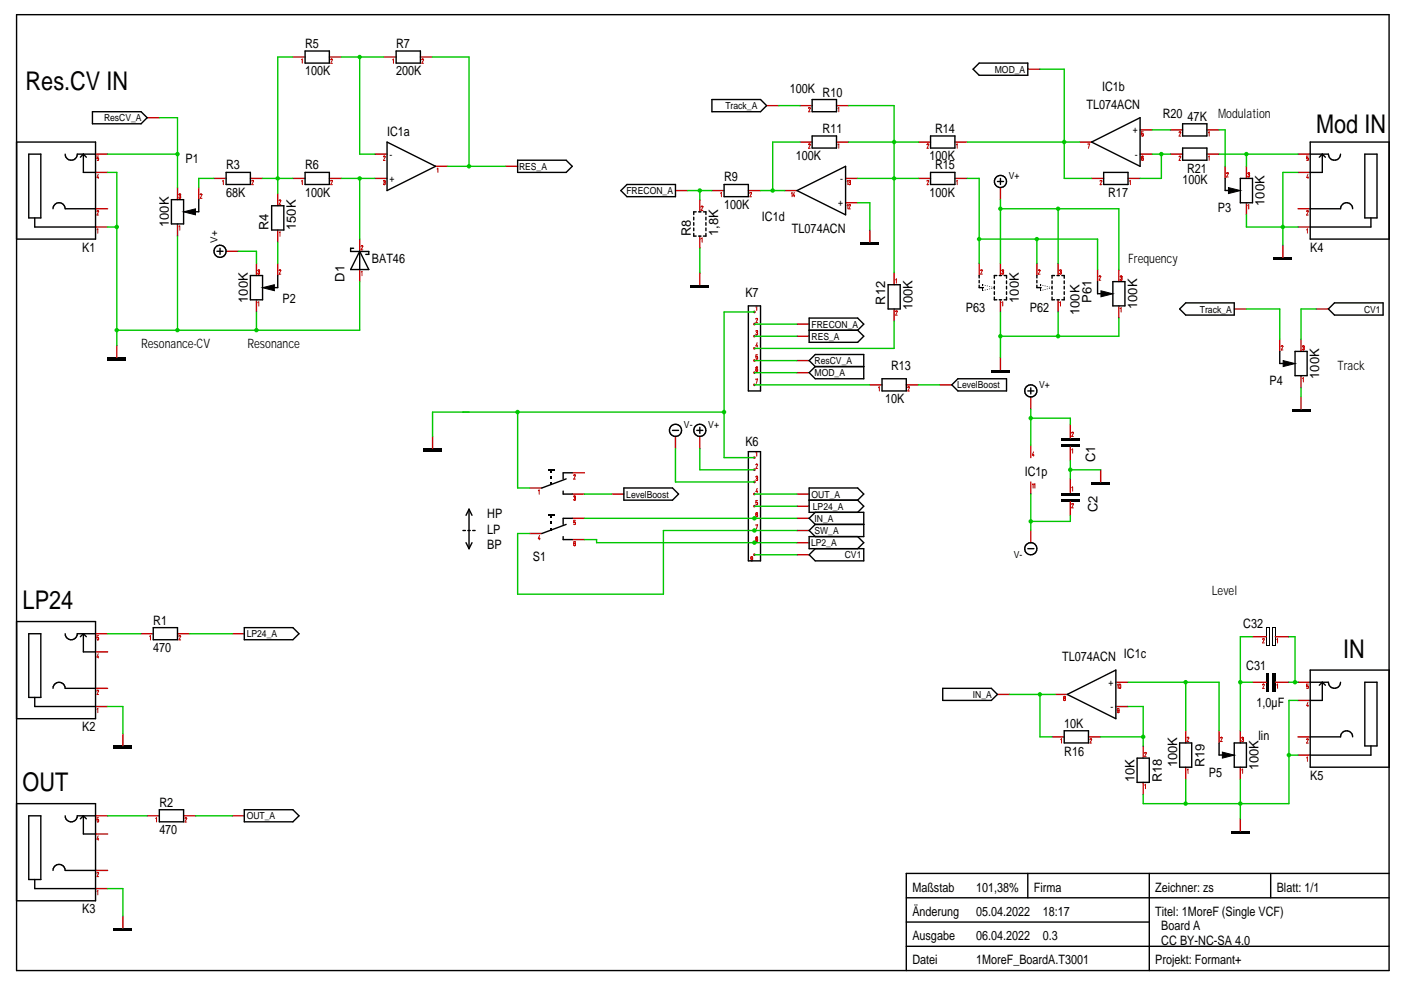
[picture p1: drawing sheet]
<svg xmlns="http://www.w3.org/2000/svg" width="297mm" height="210mm" viewBox="0 0 297 210" stroke-linecap="round" stroke-linejoin="round" font-family="sans-serif">
<g fill="none" stroke="#000" stroke-width=".3">
<path d="M219.8 58.4v.5M219.8 59.5v.5M223.1 59.6v.5M223.6 58.4h-.5v.6M224.1 58.4h.5M225.1 58.4h.5v.6M225.6 59.6v.5M232.7 59.7v2.6h.9M235.9 59.7h2.6v5.2h-2.6zM188.3 60.4h2.6v5.1h-2.6zM219.8 60.5v.5h.9M223.1 60.7v.6"/>
<path d="M223.1 61.8v.6M223.1 63v.6h.5M224.1 63.6h.5M225.6 63v.6h-.5M225.6 60.7v.6M225.6 61.8v.6M187 80.3h5.2v2.6h-5.2zM201.8 81.6l1.3-1.3h10.3v2.6h-10.3zM98.1 112.5h.6M98.8 115.1l.6 1.2M99.2 112.5h.5M99.4 108l.7 1.3"/>
<path d="M99.4 108l-.6 1.3M99.4 108v8.3M100.1 115.1l-.7 1.2M100.2 112.5h.5M119.4 113.8v.6h1.9M119.4 104.1v.7h1.9M120 111.2l-5.1 1.9M120 101.5l-5.1 2M121.3 100.2h-1.9v1.3M121.3 109.9h-1.9v1.3M132.3 103.5h10.3l1.3 1.3-1.3 1.2h-10.3zM171.6 109.9l1.2-1.3h10.3v2.6h-10.3z"/>
<path d="M32.5 133.1h5.1v2.5h-5.1zM33.8 171.7h5.1v2.5h-5.1z"/>
</g>
<path d="M233.4 61.7l2.5 .6-2.5 .6z" fill="#000" stroke="#000" stroke-width=".21"/>
<g fill="none" stroke="#c70000" stroke-width=".3">
<path d="M189.6 57.8v2.6M219.8 55.9v2.5M224.3 55.9v2.5M232.7 57.2v2.5M237.2 57.2v2.5M189.6 65.5v2.6M224.3 63.6v2.5M237.2 64.9v2.5M184.4 81.6h2.6M192.2 81.6h2.5M199.2 81.6h2.6M112.3 113.1h2.6"/>
<path d="M112.3 103.5h2.6M121.3 114.4h2.6M121.3 109.9h2.6M121.3 104.8h2.6M121.3 100.2h2.6M129.7 104.8h2.6M169 109.9h2.6M29.9 134.4h2.6M37.6 134.4h2.6M265.6 135h2.9M270.4 135h2.9M31.2 173h2.6"/>
<path d="M38.9 173h2.6"/>
</g>
<g fill="none" stroke="#c70000" stroke-width=".21">
<path d="M189.9 59.3l.2-.2v.9M220.1 57.4l.2-.2 .2 .1-.4 .8h.4M224.6 57.4l.2-.2 .2 .2M224.8 57.6h.1M224.9 57.6a.25 .25 0 0 1 .1 .3 .25 .25 0 0 1-.3 .2l-.1-.2M225 57.4h.1M225 57.4l-.1 .2M233 58.7l.2-.2 .2 .1-.4 .8h.4M237.5 58.7l.1-.2 .2 .1v.3h-.1M237.7 58.9a.23 .23 0 0 1 .2 .3 .23 .23 0 0 1-.3 .2l-.1-.2M189.9 66.1l.1-.2 .2 .1-.3 .8h.3M224.6 64.2l.2-.2v.9"/>
<path d="M237.5 65.4l.2-.1v.9M186.2 82.2l.2-.2v.9M192.5 82.2l.1-.2 .2 .1-.3 .8h.3M114.1 104.1l.2-.2v.9M114.4 113.5l-.3 .7h.4M114.4 114v.4M121.6 100.8l.2-.1 .2 .1-.4 .8h.4M121.6 105.3l.1-.1h.3v.3l-.2 .1M121.6 110.8l.3-.1 .1 .1v.4l-.3-.1M121.8 105.6h.1M121.8 105.6l.2 .1v.3h-.3l-.1-.1M122 115l-.1-.2-.3 .1v.7l.3 .1 .1-.4h-.4"/>
<path d="M122 110.3h-.4v.5M31.7 134.9l.2-.1v.9M37.9 134.9l.2-.1h.2l-.4 .9h.4M267.7 135.6l.1-.2 .2 .1-.3 .8h.4M270.7 135.6l.2-.2v.9M33 173.5l.2-.1v.9M39.2 173.5l.2-.1 .2 .1-.4 .8h.4"/>
</g>
<g fill="#000">
<path d="M220.6 60.3l.2 .1v.1l-.3-.1zM220.5 61.4h.1v.2h-.1zM220.5 60.9h.1v.2h-.1zM220.5 60.4h.1v.2h-.1zM220.5 61.6l.3-.1v.1l-.2 .1zM221 60.4l.3 .1-.1 .1-.2-.1zM221 61.4h.2l.1 .1-.3 .1zM221.5 60.5l.2 .1v.1h-.3zM221.4 61.3h.3v.1l-.2 .1zM221.9 60.6l.3 .1-.1 .1h-.2zM221.9 61.2h.2l.1 .1zM222.4 60.8l.2 .1h-.2z"/>
<path d="M222.4 61.1l.2-.1v.2h-.2zM222.9 60.9h.2v.2zM222.8 61l.3-.1v.2h-.2zM116.2 99.5h1.3v.3h-1.3zM116.7 99.6h.3v.6h-.3zM116.2 109.1h1.3v.3h-1.3zM116.7 109.3h.3v.6h-.3zM116.7 110.6h.3v.6h-.3zM116.7 111.8h.3v.7h-.3zM116.7 100.9h.3v.6h-.3zM116.7 102.2h.3v.6h-.3z"/>
</g>
<circle cx="159.9" cy="81.6" r=".29" fill="#c70000"/>
<path d="M160.3 80.5v-.1h.3l-.2 .9" fill="none" stroke="#c70000" stroke-width=".21"/>
<circle cx="159.9" cy="79" r=".29" fill="#c70000"/>
<path d="M160.6 78l-.1-.2-.2 .1v.7l.1 .1a.29 .29 0 0 0 .2-.2 .29 .29 0 0 0-.1-.3l-.2 .1" fill="none" stroke="#c70000" stroke-width=".21"/>
<circle cx="159.9" cy="76.4" r=".29" fill="#c70000"/>
<path d="M160.3 75.7l.2-.1 .1 .2v.3h-.3M160.6 75.2h-.3v.6" fill="none" stroke="#c70000" stroke-width=".21"/>
<circle cx="159.9" cy="73.9" r=".29" fill="#c70000"/>
<path d="M160.5 72.6l-.2 .7h.3M160.5 73.2v.4" fill="none" stroke="#c70000" stroke-width=".21"/>
<circle cx="159.9" cy="71.3" r=".29" fill="#c70000"/>
<path d="M160.3 70.2v.1M160.3 70.1v.1M160.4 70.1h.2l-.1 .4M160.4 70.1h-.1M160.4 70.5h.1M160.5 70.5a.25 .25 0 0 1 .1 .3 .25 .25 0 0 1-.2 .2l-.1-.2M160.5 70.5h-.1" fill="none" stroke="#c70000" stroke-width=".21"/>
<circle cx="159.9" cy="68.7" r=".29" fill="#c70000"/>
<path d="M160.3 67.7l.1-.2 .2 .1-.3 .8h.3" fill="none" stroke="#c70000" stroke-width=".21"/>
<circle cx="159.9" cy="66.1" r=".29" fill="#c70000"/>
<path d="M160.3 65.1l.1-.2v.9" fill="none" stroke="#c70000" stroke-width=".21"/>
<path d="M158.7 64.9h2.5v18h-2.5z" fill="none" stroke="#000" stroke-width=".3"/>
<circle cx="159.9" cy="117.6" r=".29" fill="#c70000"/>
<path d="M159.6 118.4l-.2 .2-.2-.1v-.4h.3l.1 .7-.2 .1-.2-.1" fill="none" stroke="#c70000" stroke-width=".21"/>
<circle cx="159.9" cy="115.1" r=".29" fill="#c70000"/>
<path d="M160.3 114.4l.3-.1-.1 .4-.2-.1zM160.3 113.9h.3l-.1 .3-.2-.1z" fill="none" stroke="#c70000" stroke-width=".21"/>
<circle cx="159.9" cy="112.5" r=".29" fill="#c70000"/>
<path d="M160.3 111.4v-.1h.3l-.2 .9" fill="none" stroke="#c70000" stroke-width=".21"/>
<circle cx="159.9" cy="109.9" r=".29" fill="#c70000"/>
<path d="M160.3 109.2l.1-.1a.29 .29 0 0 1 .2 .2 .29 .29 0 0 1-.1 .3h-.1M160.3 109.5l.1 .1M160.6 108.9l-.1-.2-.2 .1v.7" fill="none" stroke="#c70000" stroke-width=".21"/>
<circle cx="159.9" cy="107.3" r=".29" fill="#c70000"/>
<path d="M160.3 106.6l.2-.1 .1 .2v.3h-.3M160.6 106.1h-.3v.6" fill="none" stroke="#c70000" stroke-width=".21"/>
<circle cx="159.9" cy="104.7" r=".29" fill="#c70000"/>
<path d="M160.5 103.5l-.2 .7h.3M160.5 104.1v.4" fill="none" stroke="#c70000" stroke-width=".21"/>
<circle cx="159.9" cy="102.2" r=".29" fill="#c70000"/>
<path d="M160.3 101.2l.2-.2 .1 .3M160.4 101.4a.26 .26 0 0 1 .2 .2 .26 .26 0 0 1-.1 .3l-.2-.2M160.5 101.4h-.1M160.6 101.3l-.1 .1" fill="none" stroke="#c70000" stroke-width=".21"/>
<circle cx="159.9" cy="99.6" r=".29" fill="#c70000"/>
<path d="M160.3 98.6l.1-.2 .2 .1-.3 .8h.3" fill="none" stroke="#c70000" stroke-width=".21"/>
<circle cx="159.9" cy="97" r=".29" fill="#c70000"/>
<g fill="none" stroke="#c70000" stroke-width=".21">
<path d="M63.9 12.7l.2-.2v.9M70.1 12.7l.2-.2 .2 .1-.4 .8h.4M83.2 12.7l.2-.2v.9M89.5 12.7l.1-.2 .2 .1-.3 .8h.3M20.8 37.5v.4M20.8 37l-.2 .6h.3M20.9 33.1h-.3v.5l.1-.1 .2 .1v.4l-.3-.1M47.2 38.4l.1-.2v1M53.6 38.2l-.2 .2M53.6 38.2l.1 .1M53.7 38.3l.1 .1-.4 .8h.4M63.9 38.4l.2-.2v1"/>
<path d="M70.1 38.4l.2-.2 .2 .2-.4 .8h.4M81.3 38.4l.1-.2 .3 .2-.2 .3M81.3 39v.1M81.3 33.1v.2M81.3 39.1h.1M81.4 33.1l.3 .2-.4 .7h.4M81.4 33.1h-.1M81.4 38.7h.1M81.5 38.7l.2 .3-.3 .1M92.7 35.9l.1-.2v.9M171.4 23l.2-.2 .2 .1-.4 .8h.4M171.4 30.7l.2-.2 .2 .1-.4 .8h.4"/>
<path d="M177.7 23l.1-.2v.9M177.7 30.7l.1-.2v.9M179.6 38.4l.2-.2v1M179.9 38.4l.2-.2 .2 .1v.2l-.2 .2M180.1 38.7h.1M180.1 38.7a.24 .24 0 0 1 .2 .3 .24 .24 0 0 1-.3 .1l-.1-.1M196.6 38.4l.1-.2 .2 .2-.3 .8h.3M196.6 30.7l.1-.2 .2 .1-.3 .8h.3M202.8 38.4l.1-.2v1M202.8 30.7l.1-.2v.9M230.7 30.6v-.1h.3l-.2 .9M233.2 38.4l.2-.2 .2 .1-.4 .9h.4"/>
<path d="M239.5 38.4l.1-.2v1M242 28.4l.3-.1 .1 .2v.3h-.3M242.3 33.1l-.3 .1v.7l.3 .1 .1-.5-.4 .1M242.3 33.1h.1M242.4 33.1v.2M242.4 27.9h-.4v.6M250 28.1l.1-.2 .2 .2-.3 .8h.3M250 33.3l.1-.2 .2 .1-.3 .8h.3M256.2 28.1l.2-.2v1M256.2 33.3l.2-.2v.9M260.1 36.8l.1-.2 .2 .1-.3 .8h.3M264.6 36.8l.1-.2 .2 .1v.2l-.1 .1"/>
<path d="M264.7 37a.23 .23 0 0 1 .3 .3 .23 .23 0 0 1-.4 .2v-.2M277 33.6l.2-.1 .2 .1-.1 .4-.2-.1M277.3 37.5v.4M277.3 37l-.3 .6h.4M277.4 33.1h-.4v.5M20.6 44.9l.1-.2 .2 .1-.3 .8h.3M20.6 48.7l.1-.2v.9M37.9 41.3l.3-.2a.2 .2 0 0 1 .1 .3 .2 .2 0 0 1-.2 .1M37.9 48.1l.2-.2v.9M38.1 41.5a.24 .24 0 0 1 .2 .3 .24 .24 0 0 1-.3 .2l-.1-.2M42.5 41.1l-.1 .2M42.6 41.1l.2 .2-.4 .7h.4"/>
<path d="M42.6 41.1h-.1M54.7 57.4l.2-.2v.4M54.8 57.6h.1M54.9 57.6h.1M54.9 57.6l.1 .5h-.2l-.1-.2M59.2 42.6l.1-.2 .2 .1-.3 .8h.3M59.2 57.4l.1-.2 .2 .1-.3 .8h.3M59.2 49.4l.2-.2v.9M76.6 57.7l.2-.1v.9M76.6 52.2h.1M76.6 52.1h.3M76.6 52.1v.1"/>
<path d="M76.9 52.1v.1M76.9 52.2l-.3 .8h.3M148.7 43.9l.1-.2 .2 .1-.3 .8h.3M148.7 50.7l.2-.2v.9M152.8 41l.2-.2v.9M159 41a.18 .18 0 0 1 .2-.2 .18 .18 0 0 1 .1 .2l-.3 .7h.3M167.8 41l.1-.2v.9M168.4 40.8l-.3 .7h.4M168.4 41.3v.4M179.6 43.6l.2-.2v.9M179.9 43.6l.2-.2 .2 .1-.4 .8h.4M207.9 57.4l.1-.2 .2 .1-.3 .8h.4"/>
<path d="M212.4 57.4l.2-.2 .2 .2M212.6 57.6h.1M212.7 57.6a.25 .25 0 0 1 .1 .3 .25 .25 0 0 1-.3 .2l-.1-.2M212.8 57.4h.1M212.8 57.4l-.1 .2M264.6 43.6l.2-.2v.9M277 44.9l.2-.2 .2 .1-.4 .8h.4M277 48.7l.2-.2v.9M54.7 64.2l.2-.2v.9M212.4 64.2l.2-.2v.9M271.7 73.5l.1-.2 .2 .1-.3 .8h.3M276.2 73.5v-.2l.3 .1v.3h-.2a.23 .23 0 0 1 .2 .3 .23 .23 0 0 1-.3 .1v-.1"/>
<path d="M160.3 96l.1-.2v.9M219.1 95.8l-.2 .7h.3M219.1 96.3v.4M227.2 91.8l.2-.2 .2 .2-.4 .7h.4M227.2 95.4l.2-.2v.9M276.2 80.2l.1-.1v.9M218.9 102.8l.1-.2v.9M219.2 102.8l.2-.2v.9M227.2 103.4l.2-.2v.9M227.3 106.8l-.1 .2M227.3 106.8l.3 .2-.4 .7h.4M227.3 106.8h.1"/>
<path d="M20.8 138.6l-.2 .7h.3M20.8 139.1v.4M20.9 134.8h-.3v.5l.1-.2 .2 .2v.3h-.3M20.6 146.5l.1-.2 .2 .2-.3 .8h.3M20.6 150.4l.1-.2v.9M224.9 156.8l.2-.2v.9M225.5 147.8h.1M225.5 147.8l.1 .2M225.5 147.7v.1M225.6 147.7h.2M225.6 147.7h-.1M225.6 148h.1"/>
<path d="M225.7 148.1a.24 .24 0 0 0-.2 .3 .24 .24 0 0 0 .3 .1l.1-.3-.2-.1M225.7 148h.1M225.8 147.7h.1M225.9 147.7v.1M225.9 147.8h.1M225.9 147.8l-.2 .2M231.1 156.8l.1-.1h.2l-.3 .8h.4M236.9 145.2l.2-.1v.9M237.3 150.6l-.2 .1h-.2v-.4h.3l.1 .6-.2 .2-.2-.2M237.3 145.1h.2l.1 .1v.6l-.1 .2-.2-.1zM242.7 159.7l.1-.2 .2 .1-.3 .8h.3M251.7 156.5l.1-.2 .3 .1-.4 .8h.4"/>
<path d="M258.8 156.5l.1-.2 .2 .1-.3 .8h.3M263.3 156.5l.1-.2 .2 .1v.2l-.1 .1M263.4 156.7h.1M263.5 156.7a.24 .24 0 0 1 .2 .3 .24 .24 0 0 1-.4 .2v-.2M267.7 145.2l.1-.1h.2l-.3 .9h.4M270.7 145.2l.2-.1v.9M277 145.5l.2-.1 .2 .2-.1 .3h-.2M277.3 156.7l-.3 .1M277.3 148.9l-.3 .7h.4M277.3 149.4v.4M277.3 156.7h.1M277.3 156.7l-.3 .8h.4"/>
<path d="M277.4 145.1h-.4v.5M20.6 174.2h.1M20.8 177.7v.4M20.8 177.2l-.2 .7h.3M20.9 173.4h-.3v.5l.1-.2 .2 .2v.3h-.3M242.7 166.5l.2-.2v.9M251.7 163.3l.2-.2v.9M263.3 163.3l.2-.2v.9M277 160.7l.2-.2v.9M20.6 185.1l.1-.1 .2 .1-.3 .8h.3M20.6 189l.1-.2v.9"/>
</g>
<g fill="none" stroke="#000" stroke-width=".3">
<path d="M3.5 3.1h291v202.7h-291zM64.7 10.8h5.1v2.6h-5.1zM84 10.8h5.1v2.6h-5.1zM207.6 13.4h10.3v2.6h-10.3l-1.3-1.3zM3.5 30.1h16.8v20.6h-16.8M6.1 32.7h2.6v13.5h-2.6zM13.8 32.7a1.28 1.28 0 0 0 1.3 1.3 1.28 1.28 0 0 0 1.3-1.3h3.9M17.7 32.7v3.9h2.6M17.7 32.7l-.7 .6M17.7 32.7l.6 .6M19.6 23.7h10.3l1.3 1.3-1.3 1.2h-10.3zM47.9 36.6h5.2v2.5h-5.2z"/>
<path d="M64.7 36.6h5.1v2.5h-5.1zM82.1 30.1l10.3 5.2-10.3 5.1zM109.7 34h10.3l1.3 1.3-1.3 1.3h-10.3zM132.9 39.1h10.3v2.6h-10.3l-1.3-1.3zM150.9 21.1h10.3l1.3 1.3-1.3 1.3h-10.3zM153.5 39.1h5.2v2.6h-5.2zM172.2 21.1h5.2v2.6h-5.2zM172.2 28.8h5.2v2.6h-5.2zM197.3 36.6h5.2v2.5h-5.2zM197.3 28.8h5.2v2.6h-5.2zM211.5 38.5h1.3M212.1 37.8v1.3"/>
<path d="M231.4 30.1l10.3-5.1v10.3zM234 36.6h5.2v2.5h-5.2zM250.7 26.2h5.2v2.6h-5.2zM250.7 31.4h5.2v2.6h-5.2zM259.8 37.8v2.6h.9M263 37.8h2.6v5.2h-2.6zM277.8 30.1h16.7v20.6h-16.7zM277.8 32.7h3.8a1.29 1.29 0 0 0 1.3 1.3 1.29 1.29 0 0 0 1.3-1.3M280.4 32.7v3.9h-2.6M280.4 32.7l.6 .6M280.4 32.7l-.7 .6M289.4 32.7h2.6v13.5h-2.6z"/>
<path d="M7.4 46.2v1.9h12.9M11.2 44.3a1.29 1.29 0 0 1 1.3-1.3 1.29 1.29 0 0 1 1.3 1.3h6.5M36.3 42.3h2.6v5.2h-2.6zM42.1 42.3v2.6h-.9M46 53.3h1.3M46.7 52.6v1.3M53.1 58.4h2.6v5.2h-2.6zM57.6 43.6h2.6v5.2h-2.6zM58.9 58.4v2.6h-.9M75 52.6h-.7v.7h3.9v.6h-.6M76.3 53.3l1.9 3.9h-3.9zM76.3 53.3v3.9"/>
<path d="M147.1 46.1v.5M147.1 47.2v.6M147.1 48.3v.6M147.1 49.5v.6h.5M147.6 44.9h-.5v.6M148.1 44.9h.5M148.1 50.1h.5M149.1 44.9h.6v.6M149.7 46.1v.5M149.7 47.2v.6M149.7 48.3v.6M149.7 49.5v.6h-.6"/>
<path d="M169 40.4l10.3-5.1v10.3zM207.6 58.4v.5M207.6 59.5v.5M210.8 59.6v.5M211.3 58.4h-.5v.6M211.9 58.4h.5M212.9 58.4h.5v.6M213.4 59.6v.5M277.8 44.3h6.4a1.28 1.28 0 0 1 1.3-1.3 1.28 1.28 0 0 1 1.3 1.3M290.7 46.2v1.9h-12.9M171.6 76.5l1.2-1.3h10.3v5.1h-10.3l-1.2-1.3 1.2-1.3zM171.6 67.4h10.2l1.3 1.3-1.3 1.3 1.3 1.3-1.3 1.3h-10.2z"/>
<path d="M171.6 70h10.2M172.8 77.7h10.3M207.6 60.5v.5h.9M210.8 63v.6h.5M210.8 60.7v.6M210.8 61.8v.6M211.9 63.6h.5M213.4 63v.6h-.5M213.4 60.7v.6M213.4 61.8v.6M251.4 64.2h10.3v2.6h-10.3l-1.3-1.3zM271.3 74.5v2.6h.9"/>
<path d="M274.6 74.5h2.5v5.2h-2.5zM281.6 65.5l1.3-1.3h10.3v2.6h-10.3zM142.6 91.2h1.3M147.7 91.2h1.3M148.4 90.6v1.3M158.7 95.8h2.5v23.1h-2.5zM217.9 82.9h1.3M218.5 82.2v1.3M171.6 103.5h10.2l1.3 1.3-1.3 1.2 1.3 1.3-1.3 1.3h-10.2zM171.6 106h10.2M172.8 113.8l-1.2-1.3 1.2-1.3h10.3v2.6h-11.5v2.5h11.5v2.6h-10.3l-1.2-1.3 1.2-1.3M181.8 113.8l1.3 1.3-1.3 1.2"/>
<path d="M217.9 116.3h1.3M3.5 131.8h16.8v20.6h-16.8M6.1 134.4h2.6v13.5h-2.6zM13.8 134.4a1.28 1.28 0 0 0 1.3 1.2 1.28 1.28 0 0 0 1.3-1.2h3.9M17.7 134.4l-.7 .6M17.7 134.4l.6 .6M17.7 134.4v3.8h2.6M51.8 133.1h10.3l1.3 1.3-1.3 1.2h-10.3zM7.4 147.9v1.9h12.9M11.2 145.9a1.29 1.29 0 0 1 1.3-1.2 1.29 1.29 0 0 1 1.3 1.2h6.5M199.9 145.9h10.3l1.3 1.3-1.3 1.3h-10.3zM225.6 154.9h5.2v2.6h-5.2z"/>
<path d="M226.3 147.2l10.3-5.1v10.3zM250.1 157.5h2.6v5.2h-2.6zM258.5 157.5v2.6h.9M261.7 157.5h2.6v5.2h-2.6zM277.8 142.1h16.7v20.6h-16.7zM277.8 144.7h3.8a1.29 1.29 0 0 0 1.3 1.2 1.29 1.29 0 0 0 1.3-1.2M277.8 156.2h6.4a1.28 1.28 0 0 1 1.3-1.3 1.28 1.28 0 0 1 1.3 1.3M280.4 144.7v3.8h-2.6M280.4 144.7l.6 .6M280.4 144.7l-.7 .6M289.4 144.7h2.6v13.5h-2.6zM290.7 158.2v1.9h-12.9"/>
<path d="M3.5 170.4h16.8v20.6h-16.8M6.1 173h2.6v13.5h-2.6zM13.8 173a1.28 1.28 0 0 0 1.3 1.3 1.28 1.28 0 0 0 1.3-1.3h3.9M17.7 173v3.8h2.6M17.7 173l-.7 .6M17.7 173l.6 .6M51.8 171.7h10.3l1.3 1.3-1.3 1.2h-10.3zM241.1 160.7h2.6v5.2h-2.6zM7.4 186.5v1.9h12.9M11.2 184.6a1.29 1.29 0 0 1 1.3-1.3 1.29 1.29 0 0 1 1.3 1.3h6.5M192.2 195.5h51.5M192.2 190.4h102.3"/>
<path d="M217.9 185.2v5.2M243.7 185.2v20.6M269.4 185.2v5.2M294.5 185.2h-102.3v20.6M192.2 200.6h102.3"/>
<circle cx="212.1" cy="38.5" r="1.29"/>
<circle cx="46.6" cy="53.3" r="1.28"/>
<circle cx="143.2" cy="91.2" r="1.29"/>
<circle cx="148.4" cy="91.2" r="1.28"/>
<circle cx="218.6" cy="82.9" r="1.29"/>
<circle cx="218.6" cy="116.3" r="1.29"/>
</g>
<g fill="none" stroke="#c70000" stroke-width=".3">
<path d="M62.1 12.1h2.6M69.8 12.1h2.6M81.4 12.1h2.6M89.1 12.1h2.6M217.9 14.7h2.6M20.3 32.7h2.5M20.3 36.6h2.5M31.2 25h2.6M37.6 39.8v2.5M42.1 39.8v2.5M45.4 37.8h2.5M53.1 37.8h2.6"/>
<path d="M62.1 37.8h2.6M69.8 37.8h2.6M79.5 37.8h2.6M79.5 32.7h2.6M92.4 35.3h2.5M107.2 35.3h2.5M162.5 22.4h2.6M169.6 22.4h2.6M169.6 30.1h2.6M177.4 22.4h2.5M177.4 30.1h2.5M179.3 37.8h2.5"/>
<path d="M194.7 37.8h2.6M194.7 30.1h2.6M202.5 37.8h2.5M202.5 30.1h2.5M212.1 39.8v2.5M228.9 30.1h2.5M231.4 37.8h2.6M239.2 37.8h2.5M241.7 27.5h2.6M241.7 32.7h2.6M248.2 27.5h2.5M248.2 32.7h2.5"/>
<path d="M255.9 27.5h2.6M255.9 32.7h2.6M259.8 35.3v2.5M264.3 35.3v2.5M275.2 32.7h2.6M275.2 36.6h2.6M20.3 44.3h2.5M20.3 48.1h2.5M37.6 47.5v2.6M47.9 53.3h2.6M54.4 55.9v2.5M58.9 41v2.6"/>
<path d="M58.9 48.8v2.6M58.9 55.9v2.5M76.3 50.7v2.6M76.3 57.2v2.5M143.2 40.4h2.6M148.4 42.3v2.6M148.4 50.1v2.5M148.4 57.8v2.6M150.9 40.4h2.6M158.7 40.4h2.5M166.4 40.4h2.6M179.3 43h2.5"/>
<path d="M184.4 48.8v2.6M207.6 55.9v2.5M212.1 55.9v2.5M264.3 43v2.6M272 52v2.6M275.2 44.3h2.6M275.2 48.1h2.6M24.8 73.2v2.6M54.4 63.6v2.5M169 79h2.6M169 76.5h2.6M169 68.7h2.6"/>
<path d="M169 71.3h2.6M212.1 63.6v2.5M212.1 75.8v2.6M261.7 65.5h2.6M271.3 71.9v2.6M275.8 71.9v2.6M275.8 79.7v2.5M279.1 65.5h2.5M91.7 92.5v2.6M143.2 92.5v2.6M148.4 92.5v2.6M218.5 84.2v2.5"/>
<path d="M218.5 94.5v2.5M226.9 90v2.9M226.9 94.8v2.9M233.4 99.6v2.6M275.8 84.2v2.5M169 117.6h2.6M169 107.3h2.6M169 104.8h2.6M169 112.5h2.6M169 115.1h2.6M218.5 102.2v2.6M218.5 112.5v2.6"/>
<path d="M226.9 101.5v2.9M226.9 106.4v2.9M20.3 134.4h2.5M20.3 138.2h2.5M49.2 134.4h2.6M20.3 145.9h2.5M20.3 149.8h2.5M26.1 155.6v2.6M211.5 147.2h2.5M223.1 156.2h2.5M223.7 147.2h2.6M230.8 156.2h2.6"/>
<path d="M236.6 149.8h2.6M236.6 144.7h2.6M242.4 158.2v2.5M251.4 154.9v2.6M258.5 154.9v2.6M263 154.9v2.6M265.6 144.7h2.9M270.4 144.7h2.9M275.2 156.2h2.6M275.2 144.7h2.6M275.2 148.5h2.6M20.3 173h2.5"/>
<path d="M20.3 176.8h2.5M49.2 173h2.6M242.4 165.9v2.6M251.4 162.7v2.5M263 162.7v2.5M263 173.6v2.6M275.2 160.1h2.6M20.3 184.6h2.5M20.3 188.4h2.5M26.1 194.2v2.6"/>
</g>
<g fill="#000">
<path d="M182.5 51.4h3.9v.6h-3.9zM270.1 54.6h3.8v.6h-3.8zM22.8 75.8h3.9v.7h-3.9zM146.5 60.4h3.8v.6h-3.8zM208.3 60.3l.3 .1-.1 .1-.2-.1zM208.2 61.4h.2v.2h-.2zM208.2 60.9h.2v.2h-.2zM208.2 60.4h.2v.2h-.2zM208.3 61.6l.2-.1 .1 .1-.3 .1zM208.8 60.4l.2 .1v.1zM208.8 61.4h.2v.1l-.2 .1zM209.3 60.5l.2 .1-.1 .1h-.2z"/>
<path d="M209.2 61.3h.2l.1 .1-.2 .1zM209.7 60.6l.2 .2h-.2zM209.7 61.2h.2v.1zM210.2 60.8l.2 .1h-.3zM210.2 78.4h3.8v.6h-3.8zM210.1 61.1l.3-.1v.2h-.2zM210.6 60.9h.3l-.1 .2zM210.6 61l.2-.1 .1 .2h-.3zM89.8 95.1h3.8v.7h-3.8zM225 92.9h3.9v.6h-3.9zM225 94.1h3.9v.7h-3.9zM273.9 86.7h3.9v.7h-3.9z"/>
<path d="M225 105.7h3.9v.7h-3.9zM225 104.4h3.9v.7h-3.9zM231.4 102.2h3.9v.6h-3.9zM24.1 158.2h3.9v.6h-3.9zM268.5 142.7h.6v3.9h-.6zM269.7 142.7h.7v3.9h-.7zM261 176.2h3.9v.6h-3.9zM24.1 196.8h3.9v.6h-3.9z"/>
</g>
<path d="M38.9 44.9l2.5-.6v1.3zM260.5 39.8l2.5 .6-2.5 .6zM55.6 61l2.6-.6v1.2zM272.1 76.5l2.5 .6-2.5 .6zM259.2 159.5l2.5 .6-2.5 .6z" fill="#000" stroke="#000" stroke-width=".21"/>
<path d="M58.9 37.8h3.2" fill="none" stroke="#00c700" stroke-width=".3"/>
<circle cx="58.9" cy="37.8" r=".47" fill="#00c700"/>
<path d="M62.1 12.1h-3.2v28.9M55.7 37.8h3.2M189.6 68.1v5.8h-29.6M160 81.6h24.4M194.7 81.6h4.5M123.9 104.8h5.8M22.8 134.4h7.1M22.8 173h8.4" fill="none" stroke="#00c700" stroke-width=".3"/>
<circle cx="263" cy="144.6" r=".48" fill="#00c700"/>
<path d="M265.6 135h-2.6v19.9M251.4 144.7h7.1v10.2M263 144.7h2.6" fill="none" stroke="#00c700" stroke-width=".3"/>
<circle cx="251.4" cy="144.6" r=".47" fill="#00c700"/>
<path d="M109.7 113.1h2.6M239.2 144.7h12.2v10.2" fill="none" stroke="#00c700" stroke-width=".3"/>
<circle cx="159.9" cy="112.5" r=".48" fill="#00c700"/>
<path d="M45.4 37.8h-3.3v2M169 112.5h-28.3v13.5h-31v-12.9" fill="none" stroke="#00c700" stroke-width=".3"/>
<circle cx="76.2" cy="37.8" r=".47" fill="#00c700"/>
<path d="M22.8 32.7h14.8v7.1M72.4 37.8h7.1M76.3 37.8v12.9M165.1 22.4h4.5M244.3 27.5h3.9M58.9 51.4v4.5M160 76.5h9M264.3 65.5h7v6.4" fill="none" stroke="#00c700" stroke-width=".3"/>
<circle cx="37.6" cy="32.7" r=".48" fill="#00c700"/>
<path d="M33.8 25h3.8v7.7M239.2 149.8h3.2" fill="none" stroke="#00c700" stroke-width=".3"/>
<circle cx="242.4" cy="156.2" r=".48" fill="#00c700"/>
<path d="M123.9 114.4h2.6v.7M160 107.3h9M40.2 134.4h9M233.4 156.2h9M242.4 149.8v8.4" fill="none" stroke="#00c700" stroke-width=".3"/>
<circle cx="159.9" cy="115.1" r=".48" fill="#00c700"/>
<path d="M126.5 115.1h42.5M274.6 144.7h.6" fill="none" stroke="#00c700" stroke-width=".3"/>
<circle cx="274.6" cy="144.6" r=".48" fill="#00c700"/>
<path d="M273.3 135h1.3v9.7h-1.3" fill="none" stroke="#00c700" stroke-width=".3"/>
<circle cx="159.9" cy="109.9" r=".48" fill="#00c700"/>
<path d="M160 109.9h9M220.5 147.2h3.2" fill="none" stroke="#00c700" stroke-width=".3"/>
<circle cx="220.5" cy="147.2" r=".47" fill="#00c700"/>
<path d="M279.1 65.5h-3.3v6.4M123.9 109.9h36.1M160 104.8h9M160 117.6h9M214 147.2h6.5v9h2.6M41.5 173h7.7" fill="none" stroke="#00c700" stroke-width=".3"/>
<circle cx="163.8" cy="40.4" r=".48" fill="#00c700"/>
<path d="M169.6 30.1h-5.8v10.3M161.2 40.4h5.2M160 68.7h9" fill="none" stroke="#00c700" stroke-width=".3"/>
<circle cx="148.4" cy="40.4" r=".48" fill="#00c700"/>
<path d="M179.9 22.4h9.7v7.7M189.6 37.8v20M145.8 40.4h5.1M148.4 40.4v1.9" fill="none" stroke="#00c700" stroke-width=".3"/>
<circle cx="189.6" cy="37.8" r=".47" fill="#00c700"/>
<path d="M181.8 37.8h7.8" fill="none" stroke="#00c700" stroke-width=".3"/>
<circle cx="189.6" cy="30.1" r=".47" fill="#00c700"/>
<path d="M179.9 30.1h14.8M189.6 30.1v7.7h5.1M232.7 50.7v6.5" fill="none" stroke="#00c700" stroke-width=".3"/>
<circle cx="219.8" cy="50.7" r=".47" fill="#00c700"/>
<path d="M232.7 50.7h-25.1v5.2" fill="none" stroke="#00c700" stroke-width=".3"/>
<circle cx="207.6" cy="50.7" r=".47" fill="#00c700"/>
<path d="M205 37.8h2.6v12.9M219.8 50.7v5.2" fill="none" stroke="#00c700" stroke-width=".3"/>
<circle cx="99.4" cy="35.3" r=".48" fill="#00c700"/>
<path d="M91.7 12.1h7.7v23.2M94.9 35.3h12.3M225.6 30.1v7.7h5.8M160 71.3h9" fill="none" stroke="#00c700" stroke-width=".3"/>
<circle cx="225.6" cy="30.1" r=".48" fill="#00c700"/>
<path d="M220.5 14.7h5.1v15.4M205 30.1h23.9M160 79h9" fill="none" stroke="#00c700" stroke-width=".3"/>
<circle cx="264.3" cy="32.7" r=".48" fill="#00c700"/>
<path d="M246.2 32.7v5.1h-4.5M258.5 32.7h16.7M264.3 32.7v2.6" fill="none" stroke="#00c700" stroke-width=".3"/>
<circle cx="246.2" cy="32.7" r=".48" fill="#00c700"/>
<path d="M244.3 32.7h3.9M258.5 27.5h1.3v7.8M237.2 44.3v12.9" fill="none" stroke="#00c700" stroke-width=".3"/>
<circle cx="224.3" cy="44.3" r=".47" fill="#00c700"/>
<path d="M237.2 44.3h-12.9v11.6" fill="none" stroke="#00c700" stroke-width=".3"/>
<circle cx="212.1" cy="44.3" r=".47" fill="#00c700"/>
<path d="M212.1 42.3v2h12.2M226.9 88.7v1.3" fill="none" stroke="#00c700" stroke-width=".3"/>
<circle cx="218.5" cy="88.7" r=".48" fill="#00c700"/>
<path d="M50.5 53.3h3.9v2.6M212.1 44.3v11.6M148.4 95.1v4.5h11.6M218.5 86.7v7.8M218.5 88.7h8.4M226.9 109.3v1.3" fill="none" stroke="#00c700" stroke-width=".3"/>
<circle cx="218.5" cy="110.5" r=".48" fill="#00c700"/>
<path d="M143.2 95.1v7.1h16.8M218.5 104.8v7.7M218.5 110.6h8.4" fill="none" stroke="#00c700" stroke-width=".3"/>
<circle cx="76.2" cy="12.1" r=".47" fill="#00c700"/>
<path d="M72.4 12.1h9M76.3 12.1v20.6h3.2M237.2 67.4v3.9" fill="none" stroke="#00c700" stroke-width=".3"/>
<circle cx="109.7" cy="87.4" r=".48" fill="#00c700"/>
<path d="M98.1 87.4h11.6v16.1h2.6" fill="none" stroke="#00c700" stroke-width=".3"/>
<circle cx="226.9" cy="99.6" r=".48" fill="#00c700"/>
<path d="M226.9 99.6v1.9" fill="none" stroke="#00c700" stroke-width=".3"/>
<circle cx="224.3" cy="71.3" r=".48" fill="#00c700"/>
<path d="M224.3 71.3h12.9" fill="none" stroke="#00c700" stroke-width=".3"/>
<circle cx="212.1" cy="71.3" r=".48" fill="#00c700"/>
<path d="M224.3 66.1v5.2h-12.2v4.5M91.7 87.4h6.4" fill="none" stroke="#00c700" stroke-width=".3"/>
<circle cx="251.4" cy="170.4" r=".47" fill="#00c700"/>
<path d="M275.2 148.5h-1.9v21.9M251.4 165.2v5.2h-9M273.3 160.1h1.9" fill="none" stroke="#00c700" stroke-width=".3"/>
<circle cx="273.3" cy="160.1" r=".48" fill="#00c700"/>
<path d="M153.5 66.1h6.5M212.1 66.1v5.2M226.9 97.7v1.9M263 170.4h10.3" fill="none" stroke="#00c700" stroke-width=".3"/>
<circle cx="153.5" cy="87.4" r=".48" fill="#00c700"/>
<path d="M153.5 66.1v21.3M242.4 168.5v1.9M251.4 170.4h11.6v3.2" fill="none" stroke="#00c700" stroke-width=".3"/>
<circle cx="263" cy="170.4" r=".48" fill="#00c700"/>
<path d="M76.3 59.7v10.3M181.8 43h2.6M263 165.2v5.2" fill="none" stroke="#00c700" stroke-width=".3"/>
<circle cx="24.8" cy="48.1" r=".48" fill="#00c700"/>
<path d="M22.8 36.6h2M22.8 48.1h2v21.9" fill="none" stroke="#00c700" stroke-width=".3"/>
<g fill="#00c700">
<circle cx="24.7" cy="70" r=".47"/>
<circle cx="37.6" cy="70" r=".47"/>
<circle cx="54.4" cy="70" r=".47"/>
</g>
<path d="M24.8 36.6v11.5M37.6 50.1v19.9M264.3 45.6v2.5M54.4 66.1v3.9M76.3 70h-51.5v3.2M109.7 87.4h43.8v9.6h6.5M226.9 99.6h6.5M275.8 82.2v2M22.8 149.8h3.3v5.8M22.8 188.4h3.3v5.8" fill="none" stroke="#00c700" stroke-width=".3"/>
<circle cx="272" cy="48.1" r=".48" fill="#00c700"/>
<path d="M275.2 36.6h-3.2v15.4M148.4 52.6v5.2M184.4 43v5.8M264.3 48.1h10.9M91.7 87.4v5.1M98.1 87.4h1.3" fill="none" stroke="#00c700" stroke-width=".3"/>
<g font-size="5.5">
<text x="5.4" y="19.2">Res.CV IN</text>
<text x="279.1" y="28.2">Mod IN</text>
<text x="4.8" y="129.2">LP24</text>
<text x="284.8" y="139.6">IN</text>
<text x="4.8" y="167.8">OUT</text>
</g>
<g font-size="2.8">
<text x="64.7" y="10.2">R5</text>
<text x="84" y="10.2">R7</text>
<text x="64.7" y="16">100K</text>
<text x="84" y="16">200K</text>
<text x="167.5" y="19.8">100K R10</text>
<text x="230.4" y="23.1">TL074ACN</text>
<text x="233.7" y="19.3">IC1b</text>
<text x="82.1" y="28.8">IC1a</text>
<text x="174.4" y="28.2">R11</text>
<text x="198.2" y="28.2">R14</text>
<text x="246.5" y="25.1">R20</text>
<text x="251.8" y="25.7">47K</text>
<text x="258.3" y="25">Modulation</text>
<text x="39.3" y="34.6">P1</text>
<text x="47.9" y="35.9">R3</text>
<text x="64.7" y="35.9">R6</text>
<text x="168.8" y="34">100K</text>
<text x="197.1" y="34">100K</text>
<text x="198.2" y="35.9">R15</text>
<text x="47.9" y="41.7">68K</text>
<text x="64.7" y="41.7">100K</text>
<text x="153.5" y="38.5">R9</text>
<text x="197.1" y="41.7">100K</text>
<text x="234.9" y="41.8">R17</text>
<text x="250.7" y="39.1">100K</text>
<text x="251.7" y="36.6">R21</text>
<text x="153.5" y="44.3">100K</text>
<text x="161.5" y="46.8">IC1d</text>
<text x="258.2" y="45">P3</text>
<text x="268.1" y="43.6" transform="rotate(-90 268.1 43.6)">100K</text>
<text x="17.4" y="53.4">K1</text>
<text x="35.8" y="48.1" transform="rotate(-90 35.8 48.1)">100K</text>
<text x="57" y="48.8" transform="rotate(-90 57 48.8)">R4</text>
<text x="62.7" y="48.8" transform="rotate(-90 62.7 48.8)">150K</text>
<text x="146.5" y="50.1" transform="rotate(-90 146.5 50.1)">R8</text>
<text x="152.2" y="50.1" transform="rotate(-90 152.2 50.1)">1,8K</text>
<text x="167.9" y="49.4">TL074ACN</text>
<text x="277.8" y="53.4">K4</text>
<text x="73" y="59.7" transform="rotate(-90 73 59.7)">D1</text>
<text x="78.8" y="55.9">BAT46</text>
<text x="239.2" y="55.9">Frequency</text>
<text x="52.5" y="64.2" transform="rotate(-90 52.5 64.2)">100K</text>
<text x="59.9" y="64.2">P2</text>
<text x="158" y="62.9">K7</text>
<text x="187.6" y="64.6" transform="rotate(-90 187.6 64.6)">R12</text>
<text x="193.4" y="65.8" transform="rotate(-90 193.4 65.8)">100K</text>
<text x="216" y="64.2" transform="rotate(-90 216 64.2)">100K</text>
<text x="231.4" y="64.2" transform="rotate(-90 231.4 64.2)">P61</text>
<text x="241.1" y="65.5" transform="rotate(-90 241.1 65.5)">100K</text>
<text x="204.8" y="66.3">P63</text>
<text x="218.3" y="66.3">P62</text>
<text x="228.9" y="66.8" transform="rotate(-90 228.9 66.8)">100K</text>
<text x="29.9" y="73.9">Resonance-CV</text>
<text x="52.5" y="73.9">Resonance</text>
<text x="188.9" y="78.5">R13</text>
<text x="269.2" y="81.7">P4</text>
<text x="279.7" y="80.3" transform="rotate(-90 279.7 80.3)">100K</text>
<text x="283.6" y="78.4">Track</text>
<text x="187.6" y="85.4">10K</text>
<text x="158" y="94.5">K6</text>
<text x="217.3" y="100.9">IC1p</text>
<text x="232.2" y="98" transform="rotate(-90 232.2 98)">C1</text>
<text x="103.3" y="113.1">LP</text>
<text x="103.3" y="109.9">HP</text>
<text x="232.7" y="108.6" transform="rotate(-90 232.7 108.6)">C2</text>
<text x="103.3" y="116.3">BP</text>
<text x="113" y="118.9">S1</text>
<text x="256.9" y="126.1">Level</text>
<text x="32.5" y="132.4">R1</text>
<text x="263.6" y="133.2">C32</text>
<text x="32.5" y="138.2">470</text>
<text x="225.2" y="140.3">TL074ACN IC1c</text>
<text x="264.2" y="142.1">C31</text>
<text x="266.4" y="149.8">1,0µF</text>
<text x="17.4" y="155">K2</text>
<text x="225.6" y="154.4">10K</text>
<text x="225.6" y="160.2">R16</text>
<text x="266.8" y="157">lin</text>
<text x="240.5" y="165.9" transform="rotate(-90 240.5 165.9)">10K</text>
<text x="246.3" y="165.9" transform="rotate(-90 246.3 165.9)">R18</text>
<text x="249.6" y="162.7" transform="rotate(-90 249.6 162.7)">100K</text>
<text x="255.4" y="162.7" transform="rotate(-90 255.4 162.7)">R19</text>
<text x="256.3" y="164.7">P5</text>
<text x="266.8" y="163.3" transform="rotate(-90 266.8 163.3)">100K</text>
<text x="277.8" y="165.3">K5</text>
<text x="33.8" y="171">R2</text>
<text x="33.8" y="176.8">470</text>
<text x="193.4" y="189.1">Maßstab</text>
<text x="207" y="189.1">101,38%</text>
<text x="219.2" y="189.1">Firma</text>
<text x="244.9" y="189.1">Zeichner: zs</text>
<text x="270.7" y="189.1">Blatt: 1/1</text>
<text x="17.4" y="193.7">K3</text>
<text x="193.4" y="194.2">Änderung</text>
<text x="207" y="194.2">05.04.2022</text>
<text x="221.1" y="194.2">18:17</text>
<text x="244.9" y="194.2">Titel: 1MoreF (Single VCF)</text>
<text x="246.2" y="197.3">Board A</text>
<text x="193.4" y="199.3">Ausgabe</text>
<text x="207" y="199.3">06.04.2022</text>
<text x="221.1" y="199.3">0.3</text>
<text x="246.2" y="200.3">CC BY-NC-SA 4.0</text>
<text x="193.4" y="204.5">Datei</text>
<text x="207" y="204.5">1MoreF_BoardA.T3001</text>
<text x="244.9" y="204.5">Projekt: Formant+</text>
</g>
<g font-size="2.1">
<text x="210.9" y="15.4">MOD_A</text>
<text x="153.8" y="23.2">Track_A</text>
<text x="22.1" y="25.7">ResCV_A</text>
<text x="240.2" y="28.3">+</text>
<text x="82.6" y="33.4">-</text>
<text x="240.6" y="33.4">-</text>
<text x="82.6" y="38.6">+</text>
<text x="110" y="36">RES_A</text>
<text x="132.8" y="41.2">FRECON_A</text>
<text x="178.2" y="38.6">-</text>
<text x="213.9" y="38">V+</text>
<text x="177.7" y="43.8">+</text>
<text x="46.1" y="51.5" transform="rotate(-90 46.1 51.5)">V+</text>
<text x="172.1" y="69.5">FRECON_A</text>
<text x="254.4" y="66.3">Track_A</text>
<text x="289.2" y="66.3">CV1</text>
<text x="172.1" y="72.1">RES_A</text>
<text x="172.7" y="77.2">ResCV_A</text>
<text x="172.7" y="79.8">MOD_A</text>
<text x="203" y="82.4">LevelBoost</text>
<text x="220.3" y="82.4">V+</text>
<text x="145" y="90.7">V-</text>
<text x="150.2" y="90.7">V+</text>
<text x="132.8" y="105.5">LevelBoost</text>
<text x="172.1" y="105.5">OUT_A</text>
<text x="172.3" y="108.1">LP24_A</text>
<text x="172.7" y="110.7">IN_A</text>
<text x="172.7" y="113.2">SW_A</text>
<text x="172" y="115.8">LP2_A</text>
<text x="179.1" y="118.4">CV1</text>
<text x="214.9" y="118.4">V-</text>
<text x="52.3" y="135.1">LP24_A</text>
<text x="206.3" y="148">IN_A</text>
<text x="235" y="145.4">+</text>
<text x="235.5" y="150.6">-</text>
<text x="52.3" y="173.7">OUT_A</text>
</g>
</svg>
